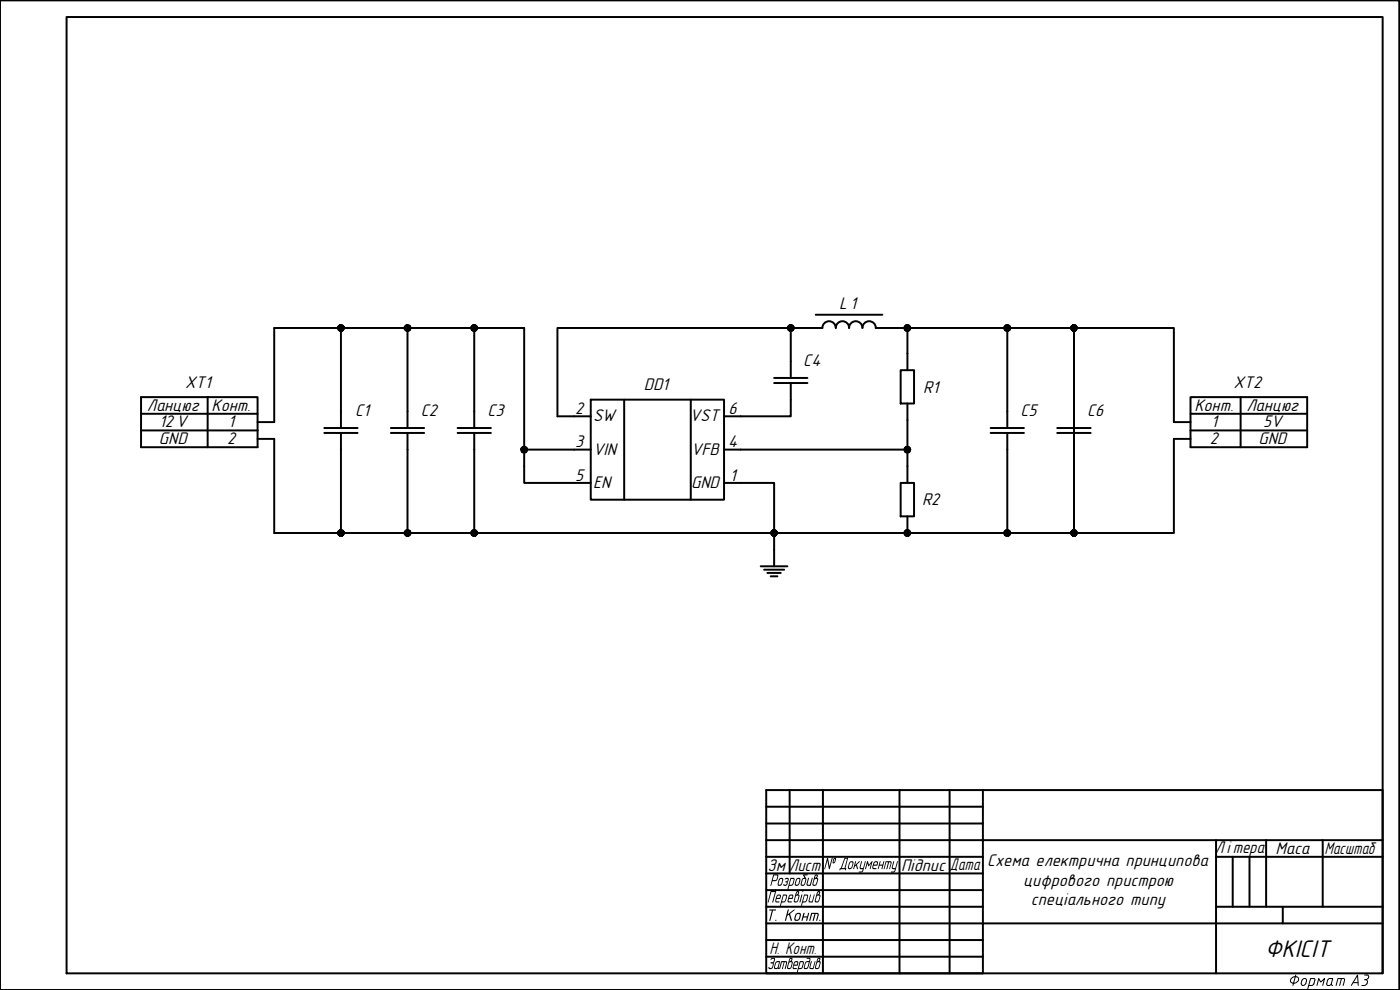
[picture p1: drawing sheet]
<svg xmlns="http://www.w3.org/2000/svg" width="420mm" height="297mm" viewBox="0 0 420 297" stroke-linecap="round" stroke-linejoin="round" font-family="sans-serif">
<g fill="none" stroke="#000" stroke-width=".59">
<path d="M0 .1h419.9v296.9h-419.9zM102.3 98.4v25M122.3 98.4v25M142.3 98.4v25M237.3 98.4h-70v26.5h5M237.3 98.4v10M237.3 98.4h4.5M267.8 98.4h4.5M272.3 98.4h50v25M272.3 98.4v7.7M302.3 98.4v25M237.3 119.9v5h-15"/>
<path d="M82.3 126.6v-28.2h75v46.5h15M82.3 131.7v28.2h150M102.3 134.9v25M122.3 134.9v25M142.3 134.9v25M157.3 134.9h15M222.3 134.9h50M272.3 126.1v13.8M302.3 134.9v25M322.3 134.9v25h-20M352.3 126.6v-28.2h-30v61.5h30v-28.2M222.3 144.9h10v15"/>
<path d="M232.3 159.9h70M232.3 159.9v5M230 242h65M230 247.1h65M230 252.1h65M370 257.1v15M375 257.1v15M230 267.1h65M230 272.1h65M230 277.1h65M230 282.1h65M230 287h65"/>
</g>
<g fill="none" stroke="#000" stroke-width=".59">
<path d="M20 5.1h395v286.9h-395zM241.8 98.4h5M244.8 94.4h20M246.8 98.4a2.01 2.01 0 0 1 2-2 2.01 2.01 0 0 1 2 2 2.01 2.01 0 0 1 2-2 2.01 2.01 0 0 1 2 2M254.8 98.4a2.01 2.01 0 0 1 2-2 2.01 2.01 0 0 1 2 2 2.01 2.01 0 0 1 2-2 2.01 2.01 0 0 1 2 2M262.8 98.4h5M62.3 119.2h15v9.9M62.3 119.2h-20v15h35v-5.1M62.3 119.2v15M177.3 119.9h40v30h-40zM187.3 119.9v30M207.3 119.9v30"/>
<path d="M232.3 114.9h10M232.3 113.4h10M237.3 108.4v5M237.3 114.9v5M270.3 111.1h4v10h-4zM272.3 106.1v5M372.3 119.2h-15v9.9M372.3 119.2h20v15h-35v-5.1M372.3 119.2v15M42.3 124.1h35M42.3 129.1h35M77.3 126.6h5"/>
<path d="M77.3 131.7h5M97.3 129.9h10M97.3 128.4h10M102.3 123.4v5M102.3 129.9v5M117.3 129.9h10M117.3 128.4h10M122.3 123.4v5M122.3 129.9v5M137.3 129.9h10M137.3 128.4h10M142.3 123.4v5"/>
<path d="M142.3 129.9v5M172.3 134.9h5M172.3 124.9h5M217.3 134.9h5M217.3 124.9h5M272.3 121.1v5M272.3 139.9v5M297.3 129.9h10M297.3 128.4h10M302.3 123.4v5M302.3 129.9v5M317.3 129.9h10"/>
<path d="M317.3 128.4h10M322.3 123.4v5M322.3 129.9v5M352.3 126.6h5M352.3 131.7h5M357.3 124.1h35M357.3 129.1h35M172.3 144.9h5M217.3 144.9h5M270.3 144.9h4v10h-4zM272.3 154.9v5M228.3 169.9h8"/>
<path d="M229.3 170.9h6M230.3 171.9h4M231.3 172.9h2M232.3 164.9v5M237 237.1v25M247 237.1v54.9M270 237.1v54.9M285 237.1v54.9M295 237.1v54.9h-65v-54.9h185v54.9M230 257.1h65M295 252.1h120M365 257.1h15v15"/>
<path d="M365 252.1v39.9M380 252.1v5h35M397 252.1v20M230 262.1h65M365 272.1h50M385 272.1v5h-90M385 277.1h30"/>
</g>
<g fill="#000">
<path d="M264 258.4h.3l-.3 1h.9l.2-1h.3l-.7 2.4 .1-1.1h-.9l-.2 1.1h-.3zM265.8 258.5l1.5-.1 .2 .2-.4 2.2-.2-.2 .3-1.9h-.4l-.7 2.1-.1-.2 .5-1.9h-.5l-.5 2h-.3zM241.1 274h.4l-.3 .9h1.1l.2-.9 .3-.1-.7 2.4h-.2l.2-1h-1l-.2 .9-.4 .1zM242.5 263.5l.3-.1-.5 1.8 .2 .3h.6l.5-1.9 .3-.2-.7 2.4h-.9l-.2-.3zM243.2 268.4l.2 .1-.4 1.6 .1 .4h.6l.5-2h.3l-.7 2.3h-.8l-.3-.3zM243.4 274l1.9-.1 .3 .2 .1 .4-.5 1.8h-.3l.5-1.7-.2-.4h-.4l-.7 2.1-.2-.2 .5-1.9h-.7l-.5 2-.3 .1zM268.2 258.4l.2 .2-.5 1.5 .2 .4h.6l.5-2 .3-.1v.2l-.8 2.7-.5 .5h-.8l.1-.3h.7l.3-.3 .1-.4h-.7l-.3-.3zM243.4 288.4l.2 .1-.4 1.9h.8l.5-1.9 .2-.1-.6 2.4h-.9l-.3-.3z"/>
<path d="M241.5 268.7l-.5 1.8h.6l.3-.3 .3-1.4zM241.3 268.4h1.1l.1 .6-.5 1.5-.4 .3h-.7l-.4 1.1z"/>
<path d="M244.5 263.8l-.4 1.3 .2 .4 .6-.3 .3-1.1v-.4zM244.9 262.7l-.3 .8 .3-.3a.26 .26 0 0 0 .3-.3 .26 .26 0 0 0-.3-.2zM244.6 262.5l.6-.2 .2 .2v.6l-.3 .3 .4 .2v.4l-.5 1.5-.9 .3-.3-.6z"/>
<path d="M245.2 268.8l-.4 1.3 .1 .4 .7-.3 .4-1.2-.2-.3zM245.6 267.7l-.4 .8 .5-.3a.26 .26 0 0 0 .2-.3 .26 .26 0 0 0-.3-.2zM245.3 267.5l.7-.1 .2 .4-.4 .6 .4 .1 .1 .4-.5 1.5-.4 .3-.6 .1-.3-.6z"/>
<path d="M245.3 288.8l-.4 1.3 .1 .3 .6-.1 .4-1.3-.1-.3zM245.6 287.7l-.3 .8 .6-.6-.1-.2zM245.3 287.6l.4-.3 .5 .2v.4l-.3 .5 .4 .1v.5l-.5 1.5-.4 .3h-.6l-.2-.5z"/>
<circle cx="246" cy="276.1" r=".17"/>
</g>
<g fill="#000" stroke="#000" stroke-width=".3">
<path d="M102.3 98.4h1v.4zM122.3 98.4h1l-.1 .4zM142.3 98.4h1v.4zM237.3 98.4h1v.4zM272.3 98.4h1l-.1 .4zM302.3 98.4h1l-.1 .4zM322.3 98.4h1l-.1 .4zM157.3 134.9h1l-.1 .4zM272.3 134.9h1l-.1 .4zM102.3 159.9h1v.4zM122.3 159.9h1l-.1 .4zM142.3 159.9h1v.4z"/>
<path d="M232.3 159.9h1l-.1 .4zM272.3 159.9h1l-.1 .4zM302.3 159.9h1l-.1 .4zM322.3 159.9h1l-.1 .4z"/>
<path d="M101.4 98.8l.2 .3 .7-.7zM101.6 99.1l.7-.7-.4 .9zM102.3 98.4l-.4 .9 .4 .1z"/>
<path d="M101.6 97.7l-.2 .3 .9 .4zM101.4 98l.9 .4h-1zM101.3 98.4l.1 .4 .9-.4z"/>
<path d="M102.3 98.4v1l.4-.1zM102.3 98.4l.7 .7-.3 .2zM102.3 98.4l.7 .7 .3-.3z"/>
<path d="M102.3 97.4v1l.4-.9zM101.9 97.5l.4-.1v1zM101.6 97.7l.7 .7-.4-.9z"/>
<path d="M102.3 98.4h1v-.4zM102.3 98.4l.7-.7 .3 .3zM102.7 97.5l-.4 .9 .7-.7z"/>
<path d="M121.4 98.8l.2 .3 .7-.7zM122.3 98.4l-.4 .9-.3-.2zM122.3 98.4l-.4 .9 .4 .1z"/>
<path d="M121.6 97.7l-.2 .3 .9 .4zM121.4 98l.9 .4h-1zM121.3 98.4l.1 .4 .9-.4z"/>
<path d="M122.3 98.4v1l.4-.1zM122.3 98.4l.7 .7-.3 .2zM122.3 98.4l.7 .7 .2-.3z"/>
<path d="M122.3 97.4v1l.4-.9zM121.9 97.5l.4-.1v1zM121.6 97.7l.7 .7-.4-.9z"/>
<path d="M122.3 98.4h1l-.1-.4zM122.3 98.4l.7-.7 .2 .3zM122.7 97.5l-.4 .9 .7-.7z"/>
<path d="M141.4 98.8l.2 .3 .7-.7zM142.3 98.4l-.4 .9-.3-.2zM142.3 98.4l-.4 .9 .4 .1z"/>
<path d="M141.6 97.7l-.2 .3 .9 .4zM141.4 98l.9 .4h-1zM141.3 98.4l.1 .4 .9-.4z"/>
<path d="M142.3 98.4v1l.4-.1zM142.3 98.4l.7 .7-.3 .2zM142.3 98.4l.7 .7 .3-.3z"/>
<path d="M142.3 97.4v1l.4-.9zM141.9 97.5l.4-.1v1zM141.6 97.7l.7 .7-.4-.9z"/>
<path d="M142.3 98.4h1v-.4zM143 97.7l.3 .3-1 .4zM142.7 97.5l-.4 .9 .7-.7z"/>
<path d="M236.4 98.8l.2 .3 .7-.7zM236.6 99.1l.7-.7-.4 .9zM237.3 98.4l-.4 .9 .4 .1z"/>
<path d="M236.6 97.7l-.2 .3 .9 .4zM236.4 98l.9 .4h-1zM236.3 98.4l.1 .4 .9-.4z"/>
<path d="M237.3 98.4v1l.4-.1zM237.3 98.4l.7 .7-.3 .2zM237.3 98.4l.7 .7 .3-.3z"/>
<path d="M237.3 97.4v1l.4-.9zM236.9 97.5l.4-.1v1zM236.6 97.7l.7 .7-.4-.9z"/>
<path d="M237.3 98.4h1v-.4zM238 97.7l.3 .3-1 .4zM237.7 97.5l-.4 .9 .7-.7z"/>
<path d="M271.4 98.8l.2 .3 .7-.7zM271.6 99.1l.7-.7-.4 .9zM272.3 98.4l-.4 .9 .4 .1z"/>
<path d="M271.6 97.7l-.2 .3 .9 .4zM271.4 98l.9 .4h-1zM271.3 98.4l.1 .4 .9-.4z"/>
<path d="M272.3 98.4v1l.4-.1zM272.3 98.4l.7 .7-.3 .2zM272.3 98.4l.7 .7 .2-.3z"/>
<path d="M272.3 97.4v1l.4-.9zM271.9 97.5l.4-.1v1zM271.6 97.7l.7 .7-.4-.9z"/>
<path d="M272.3 98.4h1l-.1-.4zM273 97.7l.2 .3-.9 .4zM272.7 97.5l-.4 .9 .7-.7z"/>
<path d="M301.4 98.8l.2 .3 .7-.7zM301.6 99.1l.7-.7-.4 .9zM302.3 98.4l-.4 .9 .4 .1z"/>
<path d="M301.6 97.7l-.2 .3 .9 .4zM301.4 98l.9 .4h-1zM301.3 98.4l.1 .4 .9-.4z"/>
<path d="M302.3 98.4v1l.4-.1zM302.3 98.4l.7 .7-.3 .2zM302.3 98.4l.7 .7 .2-.3z"/>
<path d="M302.3 97.4v1l.4-.9zM301.9 97.5l.4-.1v1zM301.6 97.7l.7 .7-.4-.9z"/>
<path d="M302.3 98.4h1l-.1-.4zM302.3 98.4l.7-.7 .2 .3zM302.7 97.5l-.4 .9 .7-.7z"/>
<path d="M321.4 98.8l.2 .3 .7-.7zM322.3 98.4l-.4 .9-.3-.2zM322.3 98.4l-.4 .9 .4 .1z"/>
<path d="M321.6 97.7l-.2 .3 .9 .4zM321.4 98l.9 .4h-1zM321.3 98.4l.1 .4 .9-.4z"/>
<path d="M322.3 98.4v1l.4-.1zM322.3 98.4l.7 .7-.3 .2zM322.3 98.4l.7 .7 .2-.3z"/>
<path d="M322.3 97.4v1l.4-.9zM321.9 97.5l.4-.1v1zM321.6 97.7l.7 .7-.4-.9z"/>
<path d="M322.3 98.4h1l-.1-.4zM323 97.7l.2 .3-.9 .4zM322.7 97.5l-.4 .9 .7-.7z"/>
<path d="M156.4 135.3l.2 .3 .7-.7zM156.6 135.6l.7-.7-.4 .9zM157.3 134.9l-.4 .9 .4 .1z"/>
<path d="M156.6 134.2l-.2 .3 .9 .4zM156.4 134.5l.9 .4h-1zM156.3 134.9l.1 .4 .9-.4z"/>
<path d="M157.3 134.9v1l.4-.1zM157.3 134.9l.7 .7-.3 .2zM157.3 134.9l.7 .7 .2-.3z"/>
<path d="M157.3 133.9v1l.4-.9zM156.9 134l.4-.1v1zM156.6 134.2l.7 .7-.4-.9z"/>
<path d="M157.3 134.9h1l-.1-.4zM157.3 134.9l.7-.7 .2 .3zM157.7 134l-.4 .9 .7-.7z"/>
<path d="M271.4 135.3l.2 .3 .7-.7zM271.6 135.6l.7-.7-.4 .9zM272.3 134.9l-.4 .9 .4 .1z"/>
<path d="M271.6 134.2l-.2 .3 .9 .4zM271.4 134.5l.9 .4h-1zM271.3 134.9l.1 .4 .9-.4z"/>
<path d="M272.3 134.9v1l.4-.1zM272.3 134.9l.7 .7-.3 .2zM272.3 134.9l.7 .7 .2-.3z"/>
<path d="M272.3 133.9v1l.4-.9zM271.9 134l.4-.1v1zM271.6 134.2l.7 .7-.4-.9z"/>
<path d="M272.3 134.9h1l-.1-.4zM272.3 134.9l.7-.7 .2 .3zM272.7 134l-.4 .9 .7-.7z"/>
<path d="M101.6 159.2l-.2 .3 .9 .4zM101.4 159.5l.9 .4h-1zM101.3 159.9l.1 .4 .9-.4z"/>
<path d="M102.3 158.9v1l.4-.9zM101.9 159l.4-.1v1zM101.6 159.2l.7 .7-.4-.9z"/>
<path d="M102.3 159.9h1v-.4zM102.3 159.9l.7-.7 .3 .3zM102.7 159l-.4 .9 .7-.7z"/>
<path d="M121.6 159.2l-.2 .3 .9 .4zM121.4 159.5l.9 .4h-1zM121.3 159.9l.1 .4 .9-.4z"/>
<path d="M122.3 158.9v1l.4-.9zM121.9 159l.4-.1v1zM121.6 159.2l.7 .7-.4-.9z"/>
<path d="M122.3 159.9h1l-.1-.4zM122.3 159.9l.7-.7 .2 .3zM122.7 159l-.4 .9 .7-.7z"/>
<path d="M141.6 159.2l-.2 .3 .9 .4zM141.4 159.5l.9 .4h-1zM141.3 159.9l.1 .4 .9-.4z"/>
<path d="M142.3 158.9v1l.4-.9zM141.9 159l.4-.1v1zM141.6 159.2l.7 .7-.4-.9z"/>
<path d="M142.3 159.9h1v-.4zM143 159.2l.3 .3-1 .4zM142.7 159l-.4 .9 .7-.7z"/>
<path d="M231.6 159.2l-.2 .3 .9 .4zM231.4 159.5l.9 .4h-1zM231.3 159.9l.1 .4 .9-.4z"/>
<path d="M232.3 158.9v1l.4-.9zM231.9 159l.4-.1v1zM231.6 159.2l.7 .7-.4-.9z"/>
<path d="M232.3 159.9h1l-.1-.4zM233 159.2l.2 .3-.9 .4zM232.7 159l-.4 .9 .7-.7z"/>
<path d="M271.6 159.2l-.2 .3 .9 .4zM271.4 159.5l.9 .4h-1zM271.3 159.9l.1 .4 .9-.4z"/>
<path d="M272.3 158.9v1l.4-.9zM271.9 159l.4-.1v1zM271.6 159.2l.7 .7-.4-.9z"/>
<path d="M272.3 159.9h1l-.1-.4zM273 159.2l.2 .3-.9 .4zM272.7 159l-.4 .9 .7-.7z"/>
<path d="M301.6 159.2l-.2 .3 .9 .4zM301.4 159.5l.9 .4h-1zM301.3 159.9l.1 .4 .9-.4z"/>
<path d="M302.3 158.9v1l.4-.9zM301.9 159l.4-.1v1zM301.6 159.2l.7 .7-.4-.9z"/>
<path d="M302.3 159.9h1l-.1-.4zM302.3 159.9l.7-.7 .2 .3zM302.7 159l-.4 .9 .7-.7z"/>
<path d="M321.6 159.2l-.2 .3 .9 .4zM321.4 159.5l.9 .4h-1zM321.3 159.9l.1 .4 .9-.4z"/>
<path d="M322.3 158.9v1l.4-.9zM321.9 159l.4-.1v1zM321.6 159.2l.7 .7-.4-.9z"/>
<path d="M322.3 159.9h1l-.1-.4zM323 159.2l.2 .3-.9 .4zM322.7 159l-.4 .9 .7-.7z"/>
<path d="M101.4 160.3l.2 .3 .7-.7zM101.6 160.6l.7-.7-.4 1zM102.3 159.9l-.4 1h.4z"/>
<path d="M102.3 159.9v1h.4zM102.3 159.9l.7 .7-.3 .3zM102.3 159.9l.7 .7 .3-.3z"/>
<path d="M121.4 160.3l.2 .3 .7-.7zM121.6 160.6l.7-.7-.4 1zM122.3 159.9l-.4 1h.4z"/>
<path d="M122.3 159.9v1h.4zM122.3 159.9l.7 .7-.3 .3zM122.3 159.9l.7 .7 .2-.3z"/>
<path d="M141.4 160.3l.2 .3 .7-.7zM141.6 160.6l.7-.7-.4 1zM142.3 159.9l-.4 1h.4z"/>
<path d="M142.3 159.9v1h.4zM142.3 159.9l.7 .7-.3 .3zM142.3 159.9l.7 .7 .3-.3z"/>
<path d="M231.4 160.3l.2 .3 .7-.7zM231.6 160.6l.7-.7-.4 1zM232.3 159.9l-.4 1h.4z"/>
<path d="M232.3 159.9v1h.4zM232.3 159.9l.7 .7-.3 .3zM232.3 159.9l.7 .7 .2-.3z"/>
<path d="M271.4 160.3l.2 .3 .7-.7zM271.6 160.6l.7-.7-.4 1zM272.3 159.9l-.4 1h.4z"/>
<path d="M272.3 159.9v1h.4zM272.3 159.9l.7 .7-.3 .3zM272.3 159.9l.7 .7 .2-.3z"/>
<path d="M301.4 160.3l.2 .3 .7-.7zM301.6 160.6l.7-.7-.4 1zM302.3 159.9l-.4 1h.4z"/>
<path d="M302.3 159.9v1h.4zM302.3 159.9l.7 .7-.3 .3zM302.3 159.9l.7 .7 .2-.3z"/>
<path d="M321.4 160.3l.2 .3 .7-.7zM321.6 160.6l.7-.7-.4 1zM322.3 159.9l-.4 1h.4z"/>
<path d="M322.3 159.9v1h.4zM322.3 159.9l.7 .7-.3 .3zM322.3 159.9l.7 .7 .2-.3z"/>
</g>
<text font-size="7.9" x="385.9" y="298.1">Формат А3</text>
<text font-size="7.5" x="379.6" y="287">ФКIСIТ</text>
<g font-size="5.2">
<text x="251.8" y="92.7">L 1</text>
<text x="241.1" y="109.9">C4</text>
<text x="55.5" y="116.4">XT1</text>
<text x="193.2" y="117.2">DD1</text>
<text x="277.1" y="117.8">R1</text>
<text x="370.2" y="116.4">XT2</text>
<text x="44.1" y="123.3">Ланцюг</text>
<text x="63.5" y="123.4">Конт.</text>
<text x="106.6" y="124.9">C1</text>
<text x="126.3" y="124.9">C2</text>
<text x="146.3" y="124.9">C3</text>
<text x="172.6" y="124.1">2</text>
<text x="218.7" y="124.1">6</text>
<text x="306.2" y="124.9">C5</text>
<text x="326.3" y="124.9">C6</text>
<text x="358.4" y="123.4">Конт.</text>
<text x="374.1" y="123.3">Ланцюг</text>
<text x="47.8" y="128.3">12 V</text>
<text x="68.5" y="128.3">1</text>
<text x="178" y="126.4">SW</text>
<text x="207.1" y="126.4">VST</text>
<text x="363.5" y="128.3">1</text>
<text x="379.1" y="128.3">5V</text>
<text x="47.7" y="133.3">GND</text>
<text x="68.2" y="133.3">2</text>
<text x="172.6" y="134.2">3</text>
<text x="178" y="136.4">VIN</text>
<text x="207.4" y="136.4">VFB</text>
<text x="218.5" y="134.2">4</text>
<text x="363.1" y="133.3">2</text>
<text x="377.7" y="133.3">GND</text>
<text x="172.6" y="144.2">5</text>
<text x="178" y="146.4">EN</text>
<text x="207.4" y="146.4">GND</text>
<text x="219" y="144.2">1</text>
<text x="276.7" y="151.7">R2</text>
<text x="364.7" y="255.8">Л i тера</text>
<text x="382.8" y="256.3">Маса</text>
<text x="397.5" y="256.3">Масштаб</text>
<text x="230.4" y="261.3">Зм Лист</text>
<text x="247.1" y="260.8">№ Документу</text>
<text x="270.4" y="261.3">Пiдпис Дата</text>
<text x="296.2" y="260">Схема електрична принципова</text>
<text x="230.9" y="265.8">Розробив</text>
<text x="307" y="265.8">цифрового пристрою</text>
<text x="230.1" y="270.8">Перевiрив</text>
<text x="309.4" y="271.6">спеціального типу</text>
<text x="229.6" y="276.3">Т. Конт.</text>
<text x="230.9" y="286.3">Н. Конт.</text>
<text x="230.2" y="290.8">Затвердив</text>
</g>
</svg>
